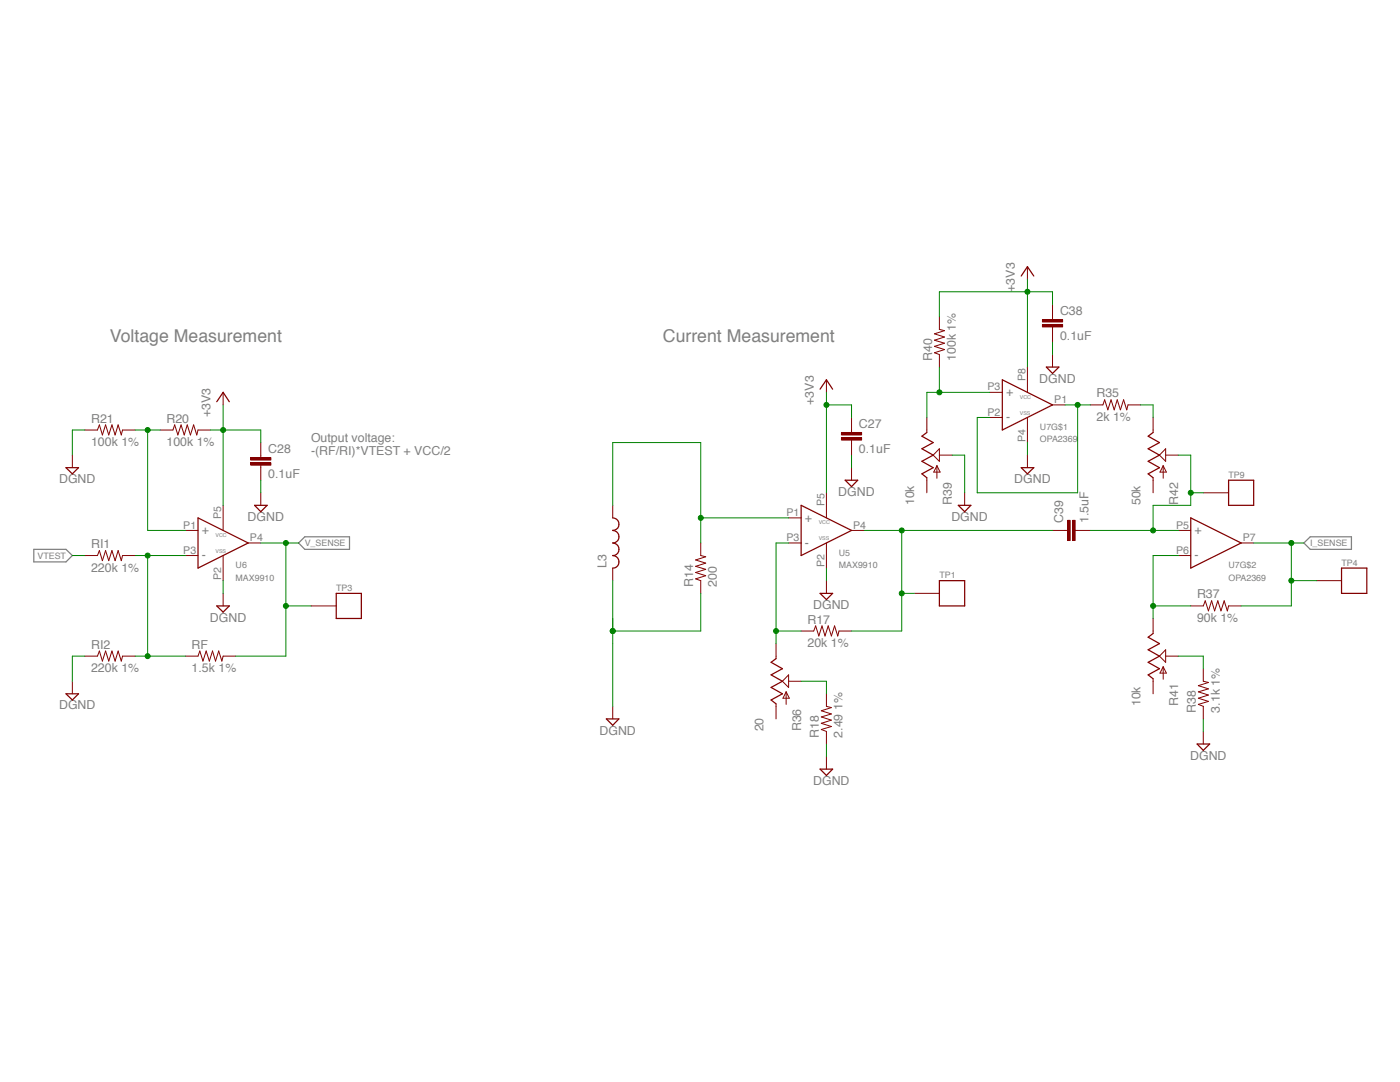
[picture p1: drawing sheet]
<svg xmlns="http://www.w3.org/2000/svg" width="279mm" height="216mm" viewBox="0 0 279 216" stroke-linecap="round" stroke-linejoin="round" font-family="sans-serif">
<path d="M6.7 109.6h6.5l1.2 1.3-1.2 1.2h-6.5zM59.6 108.3l1.2-1.2h9v2.5h-9zM260.2 108.3l1.3-1.2h8.2v2.5h-8.2z" fill="none" stroke="#808080" stroke-width=".25"/>
<path d="M122.3 103.3a1.25 1.25 0 0 1 1.2 1.3 1.25 1.25 0 0 1-1.2 1.2 1.25 1.25 0 0 1 1.2 1.3 1.25 1.25 0 0 1-1.2 1.2 1.25 1.25 0 0 1 1.2 1.3 1.25 1.25 0 0 1-1.2 1.3 1.25 1.25 0 0 1 1.2 1.2 1.25 1.25 0 0 1-1.2 1.3M159.9 100.8l10 5-10 5.1z" fill="none" stroke="#820000" stroke-width=".25"/>
<path d="M164.9 98.3v5M169.9 85.8v.5M169.9 87.8v.5M122.3 100.8v2.5M122.3 113.4v2.5M139.8 108.3v2.6l1 .2-2 .6 2 .7-2 .6 2 .6-2 .6 2 .7-2 .6 1 .4v2.5M157.4 108.3h2.5M157.4 103.3h2.5M164.9 108.3v5.1M169.9 105.8h2.5M159.9 125.9h2.5l.4-1 .6 2 .7-2 .6 2 .6-2 .6 2 .7-2 .6 2 .2-1h2.5M164.9 138.4v2.5l1 .3-2 .6 2 .7-2 .6 2 .6-2 .6 2 .7-2 .6 1 .4v2.5" fill="none" stroke="#820000" stroke-width=".2"/>
<path d="M167.9 87.3h4v.5h-4z" fill="#820000"/>
<path d="M167.9 87.3h4.1v.5h-4.1z" fill="none" stroke="#820000" stroke-width=".2"/>
<path d="M167.9 86.3h4v.5h-4z" fill="#820000"/>
<path d="M52 90.8v.5M52 92.8v.5M167.9 86.3h4.1v.5h-4.1zM169.9 83.3v2.5M169.9 88.3v2.5M37 110.9h2.5M37 105.8h2.5M44.5 100.8v5M44.5 110.9v5M49.5 108.3h2.5" fill="none" stroke="#820000" stroke-width=".2"/>
<path d="M39.5 103.3l10 5-10 5.1z" fill="none" stroke="#820000" stroke-width=".25"/>
<path d="M50 92.3h4v.5h-4z" fill="#820000"/>
<path d="M50 92.3h4.1v.5h-4.1z" fill="none" stroke="#820000" stroke-width=".2"/>
<path d="M50 91.3h4v.5h-4z" fill="#820000"/>
<g fill="none" stroke="#820000" stroke-width=".2">
<path d="M44.5 78.3v2.5M164.9 75.8v2.5M197.5 78.3h2.5M205 73.2v5.1M210.1 63.2v.5M210.1 65.2v.5M16.9 85.8h2.5l.4-1 .6 2 .7-2 .6 2 .6-2 .7 2 .6-2 .6 2 .3-1h2.5M32 85.8h2.5l.4-1 .6 2 .6-2 .7 2 .6-2 .6 2 .6-2 .7 2 .2-1h2.5M50 91.3h4.1v.5h-4.1zM52 88.3v2.5M52 93.3v2.5M197.5 83.3h2.5"/>
<path d="M205 83.3v5M210.1 80.8h2.5M16.9 110.9h2.5l.4-1 .6 2 .7-2 .6 2 .6-2 .7 2 .6-2 .6 2 .3-1h2.5M235.1 110.9h2.5M235.1 105.8h2.5M247.7 108.3h2.5M262.7 115.9h5M16.9 130.9h2.5l.4-1 .6 2 .7-2 .6 2 .6-2 .7 2 .6-2 .6 2 .3-1h2.5M37 130.9h2.5l.4-1 .6 2 .6-2 .7 2 .6-2 .6 2 .6-2 .7 2 .2-1h2.5M62.1 120.9h5"/>
</g>
<path d="M163.7 77.7l1.2-1.9 1.3 1.9M200 75.8l10.1 5-10.1 5zM43.3 80.2l1.2-1.9 1.3 1.9M67.1 118.4h5v5h-5zM237.6 103.3l10.1 5-10.1 5.1zM267.7 113.4h5.1v5h-5.1z" fill="none" stroke="#820000" stroke-width=".25"/>
<path d="M208 64.7h4.1v.5h-4.1z" fill="#820000"/>
<path d="M208 64.7h4.1v.5h-4.1z" fill="none" stroke="#820000" stroke-width=".2"/>
<path d="M208 63.7h4.1v.5h-4.1z" fill="#820000"/>
<path d="M205 53.2v2.5M187.5 63.2v2.5l1 .3-2 .6 2 .6-2 .7 2 .6-2 .6 2 .7-2 .6 1 .3v2.5M208 63.8h4.1v.4h-4.1zM210.1 60.7v2.5M210.1 65.7v2.5M217.6 80.8h2.5l.4-1 .6 2 .6-2 .7 2 .6-2 .6 2 .6-2 .7 2 .2-1h2.5M212.6 105.8h.5M214.6 105.8h.5M237.6 120.9h2.5l.4-1 .7 2 .6-2 .6 2 .6-2 .7 2 .6-2 .6 2 .3-1h2.5M240.1 133.4v2.5l1.1 .3-2 .6 2 .7-2 .6 2 .6-2 .6 2 .7-2 .6 .9 .3v2.5" fill="none" stroke="#820000" stroke-width=".2"/>
<path d="M203.8 55.1l1.2-1.9 1.3 1.9" fill="none" stroke="#820000" stroke-width=".25"/>
<path d="M214.1 103.8h.5v4h-.5z" fill="#820000"/>
<path d="M214.1 103.8h.5v4.1h-.5z" fill="none" stroke="#820000" stroke-width=".2"/>
<path d="M213.1 103.8h.5v4h-.5z" fill="#820000"/>
<g fill="none" stroke="#820000" stroke-width=".2">
<path d="M210.1 70.7v2.5M14.4 90.8v2.5M52 98.3v2.5M169.9 93.3v2.5M185 83.3v3M185 95.3v3M187 92.9v2.5M187 92.9l.6 1.3h-1.3zM187.5 89.5v2.5l-1.3-1.2zM187.5 90.8h2.5M192.5 98.3v2.5M205 90.8v2.5"/>
<path d="M230.1 83.3v3M230.1 95.3v3M232.1 92.9v2.5M232.1 92.9l.7 1.3h-1.3zM232.6 89.5v2.5l-1.2-1.2zM232.6 90.8h2.5M240.1 98.3h5.1M44.5 118.4v2.5M164.9 115.9v2.5M182.5 118.4h5M210.1 105.8h2.5M213.1 103.8h.5v4.1h-.5z"/>
<path d="M215.1 105.8h2.5M14.4 135.9v2.5M154.9 128.4v3M156.9 138.1v2.5M156.9 138.1l.6 1.2h-1.2zM157.4 134.7v2.5l-1.3-1.3zM157.4 135.9h2.5M230.1 123.4v3M230.1 135.4v3M232.1 133v2.5M232.1 133l.7 1.3h-1.3zM232.6 129.7v2.5l-1.2-1.3z"/>
<path d="M232.6 130.9h2.5M122.3 140.9v2.5M154.9 140.4v3M164.9 151v2.5M240.1 146v2.5"/>
</g>
<g fill="none" stroke="#820000" stroke-width=".25">
<path d="M208.8 73.2h2.5l-1.2 1.3zM13.2 93.3h2.5l-1.3 1.3zM168.7 95.8h2.5l-1.3 1.3zM185 86.3l-1 .7 2.2 1.3-2.2 1.2 2.2 1.3-2.2 1.2 2.2 1.3-2.2 1.3 1 .7M203.8 93.3h2.5l-1.3 1.3zM230.1 86.3l-1 .7 2.3 1.3-2.3 1.2 2.3 1.3-2.3 1.2 2.3 1.3-2.3 1.3 1 .7M245.2 95.8h5v5h-5zM50.8 100.8h2.5l-1.3 1.3zM163.7 118.4h2.5l-1.3 1.2zM187.5 115.9h5v5h-5zM191.2 100.8h2.6l-1.3 1.3zM13.2 138.4h2.5l-1.3 1.3z"/>
<path d="M43.3 120.9h2.5l-1.3 1.2zM154.9 131.4l-1 .8 2.2 1.2-2.2 1.3 2.2 1.2-2.2 1.3 2.2 1.2-2.2 1.3 1 .7M230.1 126.4l-1 .7 2.3 1.3-2.3 1.3 2.3 1.2-2.3 1.3 2.3 1.2-2.3 1.3 1 .7M121 143.4h2.5l-1.2 1.3zM163.7 153.5h2.5l-1.3 1.2zM238.9 148.5h2.5l-1.3 1.2z"/>
</g>
<path d="M139.8 118.4v7.5h-17.5v2.5" fill="none" stroke="#008100" stroke-width=".2"/>
<circle cx="122.3" cy="125.9" r=".49" fill="#008100"/>
<circle cx="122.3" cy="125.9" r=".49" fill="none" stroke="#008100" stroke-width=".2"/>
<circle cx="122.3" cy="125.9" r=".49" fill="#008100"/>
<g fill="none" stroke="#008100" stroke-width=".2">
<path d="M122.3 100.8v-12.5h17.5v20M122.3 115.9v10M139.8 103.3h17.6"/>
<circle cx="122.3" cy="125.9" r=".49"/>
</g>
<circle cx="139.8" cy="103.3" r=".49" fill="#008100"/>
<g fill="none" stroke="#008100" stroke-width=".2">
<path d="M157.4 108.3h-2.5v20.1M154.9 125.9h5"/>
<circle cx="139.8" cy="103.3" r=".49"/>
</g>
<circle cx="154.9" cy="125.9" r=".49" fill="#008100"/>
<g fill="none" stroke="#008100" stroke-width=".2">
<path d="M27 85.8h5M29.5 85.8v20"/>
<circle cx="154.9" cy="125.9" r=".49"/>
</g>
<circle cx="29.5" cy="85.8" r=".49" fill="#008100"/>
<g fill="none" stroke="#008100" stroke-width=".2">
<path d="M29.5 105.8h7.5M52 108.3h7.6M57.1 108.3v22.6h-10.1"/>
<circle cx="29.5" cy="85.8" r=".49"/>
</g>
<circle cx="57" cy="108.3" r=".49" fill="#008100"/>
<g fill="none" stroke="#008100" stroke-width=".2">
<path d="M57.1 120.9h5"/>
<circle cx="57.1" cy="108.3" r=".49"/>
</g>
<circle cx="57" cy="120.9" r=".49" fill="#008100"/>
<g fill="none" stroke="#008100" stroke-width=".2">
<path d="M27 110.9h2.5v20M27 130.9h10"/>
<circle cx="57.1" cy="120.9" r=".49"/>
</g>
<circle cx="29.5" cy="130.9" r=".49" fill="#008100"/>
<circle cx="29.5" cy="130.9" r=".49" fill="none" stroke="#008100" stroke-width=".2"/>
<circle cx="29.5" cy="110.8" r=".49" fill="#008100"/>
<g fill="none" stroke="#008100" stroke-width=".2">
<path d="M164.9 78.3v20M164.9 80.8h5v2.5M14.4 110.9h2.5M29.5 110.9h7.5"/>
<circle cx="29.5" cy="110.9" r=".49"/>
</g>
<circle cx="164.9" cy="80.8" r=".49" fill="#008100"/>
<g fill="none" stroke="#008100" stroke-width=".2">
<path d="M44.5 85.8h7.5v2.5"/>
<circle cx="164.9" cy="80.8" r=".49"/>
</g>
<circle cx="44.5" cy="85.8" r=".49" fill="#008100"/>
<g fill="none" stroke="#008100" stroke-width=".2">
<path d="M205 55.7v17.5M205 58.2h5.1v2.5M42 85.8h2.5M44.5 80.8v20"/>
<circle cx="44.5" cy="85.8" r=".49"/>
</g>
<circle cx="205" cy="58.2" r=".49" fill="#008100"/>
<g fill="none" stroke="#008100" stroke-width=".2">
<path d="M205 58.2h-17.5v5M172.4 105.8h37.7M180 118.4v7.5h-10.1"/>
<circle cx="205" cy="58.2" r=".49"/>
</g>
<circle cx="180" cy="105.8" r=".49" fill="#008100"/>
<g fill="none" stroke="#008100" stroke-width=".2">
<path d="M180 105.8v12.6h2.5"/>
<circle cx="180" cy="105.8" r=".49"/>
</g>
<circle cx="180" cy="118.4" r=".49" fill="#008100"/>
<g fill="none" stroke="#008100" stroke-width=".2">
<path d="M235.1 110.9h-5v12.5M230.1 120.9h7.5"/>
<circle cx="180" cy="118.4" r=".49"/>
</g>
<circle cx="230.1" cy="120.9" r=".49" fill="#008100"/>
<g fill="none" stroke="#008100" stroke-width=".2">
<path d="M250.2 108.3h7.5v12.6h-10M257.7 115.9h5"/>
<circle cx="230.1" cy="120.9" r=".49"/>
</g>
<circle cx="257.7" cy="115.9" r=".49" fill="#008100"/>
<g fill="none" stroke="#008100" stroke-width=".2">
<path d="M257.7 108.3h2.5"/>
<circle cx="257.7" cy="115.9" r=".49"/>
</g>
<circle cx="257.7" cy="108.3" r=".49" fill="#008100"/>
<g fill="none" stroke="#008100" stroke-width=".2">
<path d="M212.6 80.8h5M215.1 80.8v17.5h-20.1v-15h2.5"/>
<circle cx="257.7" cy="108.3" r=".49"/>
</g>
<circle cx="215.1" cy="80.8" r=".49" fill="#008100"/>
<g fill="none" stroke="#008100" stroke-width=".2">
<path d="M187.5 73.2v5.1M197.5 78.3h-12.5v5"/>
<circle cx="215.1" cy="80.8" r=".49"/>
</g>
<circle cx="187.5" cy="78.3" r=".49" fill="#008100"/>
<g fill="none" stroke="#008100" stroke-width=".2">
<path d="M235.1 90.8h2.5v10h-7.5v5M217.6 105.8h17.5"/>
<circle cx="187.5" cy="78.3" r=".49"/>
</g>
<circle cx="230.1" cy="105.8" r=".49" fill="#008100"/>
<g fill="none" stroke="#008100" stroke-width=".2">
<path d="M237.6 98.3h2.5"/>
<circle cx="230.1" cy="105.8" r=".49"/>
</g>
<circle cx="237.6" cy="98.3" r=".49" fill="#008100"/>
<g fill="none" stroke="#008100" stroke-width=".2">
<path d="M210.1 68.2v2.5M16.9 85.8h-2.5v5M52 95.8v2.5M169.9 90.8v2.5M190 90.8h2.5v7.5M205 88.3v2.5M227.6 80.8h2.5v2.5M44.5 115.9v2.5M164.9 113.4v2.5M16.9 130.9h-2.5v5M122.3 128.4v12.5M159.9 135.9h5v2.5"/>
<path d="M235.1 130.9h5v2.5M164.9 148.5v2.5M240.1 143.4v2.6"/>
<circle cx="237.6" cy="98.3" r=".49"/>
</g>
<g font-size="3.5" fill="#808080">
<text x="21.9" y="68.2">Voltage Measurement</text>
<text x="132.3" y="68.2">Current Measurement</text>
</g>
<g font-size="2.5" fill="#808080">
<text x="202.5" y="58.2" transform="rotate(-90 202.5 58.2)">+3V3</text>
<text x="211.6" y="62.9">C38</text>
<text x="211.6" y="67.9">0.1uF</text>
<text x="186" y="72" transform="rotate(-90 186 72)">R40</text>
<text x="190.7" y="72" transform="rotate(-90 190.7 72)">100k 1%</text>
<text x="207.4" y="76.4">DGND</text>
<text x="42" y="83.3" transform="rotate(-90 42 83.3)">+3V3</text>
<text x="162.4" y="80.8" transform="rotate(-90 162.4 80.8)">+3V3</text>
<text x="200.8" y="79">+</text>
<text x="218.8" y="79.3">R35</text>
<text x="18.2" y="89">100k 1%</text>
<text x="18.2" y="84.3">R21</text>
<text x="33.2" y="89">100k 1%</text>
<text x="33.2" y="84.3">R20</text>
<text x="62.1" y="88.3">Output voltage:</text>
<text x="171.4" y="85.4">C27</text>
<text x="200.8" y="84">-</text>
<text x="218.8" y="84">2k 1%</text>
<text x="53.5" y="95.4">0.1uF</text>
<text x="53.5" y="90.4">C28</text>
<text x="62.1" y="90.8">-(RF/RI)*VTEST + VCC/2</text>
<text x="171.4" y="90.4">0.1uF</text>
<text x="11.8" y="96.4">DGND</text>
<text x="167.3" y="98.9">DGND</text>
<text x="182.5" y="100.8" transform="rotate(-90 182.5 100.8)">10k</text>
<text x="190" y="100.8" transform="rotate(-90 190 100.8)">R39</text>
<text x="202.4" y="96.4">DGND</text>
<text x="227.6" y="100.8" transform="rotate(-90 227.6 100.8)">50k</text>
<text x="235.1" y="100.8" transform="rotate(-90 235.1 100.8)">R42</text>
<text x="40.3" y="106.6">+</text>
<text x="49.4" y="104">DGND</text>
<text x="160.6" y="104.1">+</text>
<text x="189.9" y="104">DGND</text>
<text x="212.2" y="104.3" transform="rotate(-90 212.2 104.3)">C39</text>
<text x="217.2" y="104.3" transform="rotate(-90 217.2 104.3)">1.5uF</text>
<text x="238.4" y="106.6">+</text>
<text x="18.2" y="109.4">RI1</text>
<text x="40.3" y="111.6">-</text>
<text x="121" y="113.4" transform="rotate(-90 121 113.4)">L3</text>
<text x="160.6" y="109.1">-</text>
<text x="238.4" y="111.6">-</text>
<text x="18.2" y="114.1">220k 1%</text>
<text x="138.3" y="117.1" transform="rotate(-90 138.3 117.1)">R14</text>
<text x="143.1" y="117.1" transform="rotate(-90 143.1 117.1)">200</text>
<text x="238.9" y="119.4">R37</text>
<text x="41.9" y="124">DGND</text>
<text x="161.1" y="124.4">R17</text>
<text x="162.3" y="121.5">DGND</text>
<text x="238.9" y="124.1">90k 1%</text>
<text x="18.2" y="129.4">RI2</text>
<text x="38.2" y="129.4">RF</text>
<text x="161.1" y="129.2">20k 1%</text>
<text x="18.2" y="134.2">220k 1%</text>
<text x="38.2" y="134.2">1.5k 1%</text>
<text x="11.8" y="141.6">DGND</text>
<text x="227.6" y="140.9" transform="rotate(-90 227.6 140.9)">10k</text>
<text x="235.1" y="140.9" transform="rotate(-90 235.1 140.9)">R41</text>
<text x="238.7" y="142.2" transform="rotate(-90 238.7 142.2)">R38</text>
<text x="243.4" y="142.2" transform="rotate(-90 243.4 142.2)">3.1k 1%</text>
<text x="119.6" y="146.6">DGND</text>
<text x="152.4" y="145.9" transform="rotate(-90 152.4 145.9)">20</text>
<text x="159.9" y="145.9" transform="rotate(-90 159.9 145.9)">R36</text>
<text x="163.4" y="147.2" transform="rotate(-90 163.4 147.2)">R18</text>
<text x="168.2" y="147.2" transform="rotate(-90 168.2 147.2)">2.49 1%</text>
<text x="237.5" y="151.6">DGND</text>
<text x="162.3" y="156.6">DGND</text>
</g>
<g font-size="2.1" fill="#808080">
<text x="197.1" y="77.9">P3</text>
<text x="204.7" y="76" transform="rotate(-90 204.7 76)">P8</text>
<text x="197.1" y="82.9">P2</text>
<text x="210.4" y="80.4">P1</text>
<text x="204.7" y="88.2" transform="rotate(-90 204.7 88.2)">P4</text>
<text x="164.6" y="101" transform="rotate(-90 164.6 101)">P5</text>
<text x="36.6" y="105.5">P1</text>
<text x="44.2" y="103.5" transform="rotate(-90 44.2 103.5)">P5</text>
<text x="49.9" y="108">P4</text>
<text x="157" y="108">P3</text>
<text x="157" y="103">P1</text>
<text x="170.3" y="105.5">P4</text>
<text x="234.7" y="105.5">P5</text>
<text x="248" y="108">P7</text>
<text x="36.6" y="110.5">P3</text>
<text x="164.6" y="113.2" transform="rotate(-90 164.6 113.2)">P2</text>
<text x="234.7" y="110.5">P6</text>
<text x="44.2" y="115.7" transform="rotate(-90 44.2 115.7)">P2</text>
</g>
<g font-size="1.8" fill="#808080">
<text x="207.5" y="88.3">OPA2369</text>
<text x="207.5" y="85.8">U7G$1</text>
<text x="245.2" y="95.3">TP9</text>
<text x="7.5" y="111.5">VTEST</text>
<text x="47" y="113.4">U6</text>
<text x="60.8" y="109">V_SENSE</text>
<text x="167.4" y="113.4">MAX9910</text>
<text x="167.4" y="110.9">U5</text>
<text x="245.2" y="113.4">U7G$2</text>
<text x="261.5" y="109">I_SENSE</text>
<text x="267.7" y="112.9">TP4</text>
<text x="47" y="115.9">MAX9910</text>
<text x="67.1" y="117.9">TP3</text>
<text x="187.5" y="115.4">TP1</text>
<text x="245.2" y="115.9">OPA2369</text>
</g>
<g font-size="1.1" fill="#808080">
<text x="203.5" y="79.5">VCC</text>
<text x="203.5" y="82.8">VSS</text>
<text x="43" y="107.1">VCC</text>
<text x="163.4" y="104.6">VCC</text>
<text x="163.4" y="107.8">VSS</text>
<text x="43" y="110.4">VSS</text>
</g>
</svg>
